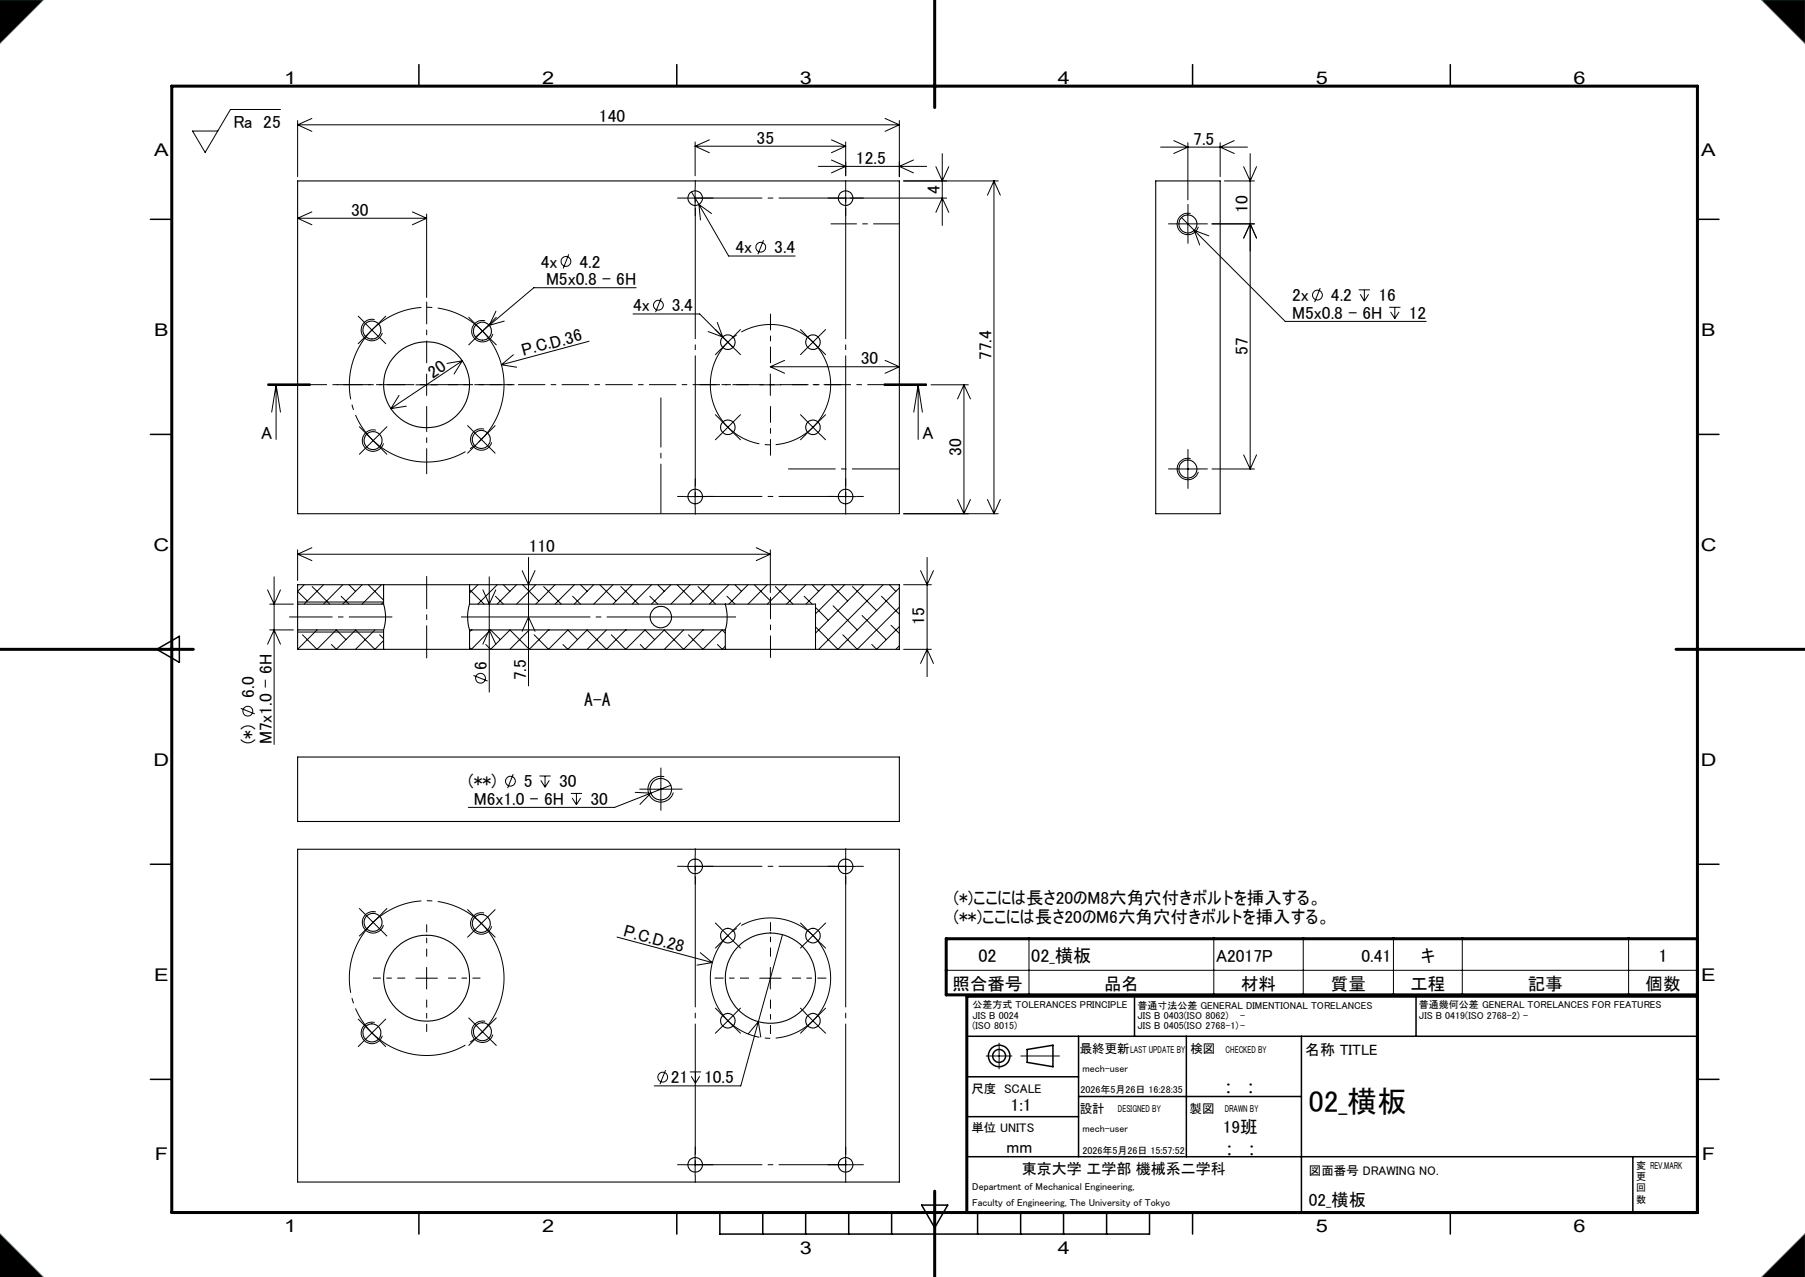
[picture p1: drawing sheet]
<svg xmlns="http://www.w3.org/2000/svg" width="420mm" height="297mm" viewBox="0 0 420 297" stroke-linecap="round" stroke-linejoin="round" font-family="sans-serif">
<g fill="none" stroke="#000" stroke-width=".25">
<path d="M69.3 42.1h140v77.4h-140zM268.9 42.1h15v77.4h-15zM89.3 136h20M89.3 136h-20v4.5M89.3 136v4.5M109.3 136h100v15h-19.5M109.3 136v4.5M69.3 140.5v6M69.3 146.5v4.5h20M69.3 146.5h20M69.3 140.5h20M89.3 140.5a9.8 9.8 0 0 1 0 6"/>
<path d="M89.3 151h20M89.3 146.5v4.5M109.3 140.5a9.8 9.8 0 0 0 0 6M109.3 146.5h59.5M109.3 140.5h80.5v10.5M109.3 146.5v4.5M109.3 151h59.5M168.8 140.5a10.5 10.5 0 0 1 0 6M168.8 151h21M168.8 146.5v4.5M69.3 176.1h140v15h-140zM69.3 197.5h140v77.4h-140z"/>
<circle cx="161.8" cy="46.1" r="1.7"/>
<circle cx="196.8" cy="46.1" r="1.7"/>
<circle cx="276.4" cy="52.1" r="2.1"/>
<circle cx="86.5" cy="76.7" r="2.11"/>
<circle cx="112.3" cy="77" r="2.11"/>
<circle cx="169.4" cy="79.6" r="1.7"/>
<circle cx="189.2" cy="79.6" r="1.7"/>
<circle cx="99.3" cy="89.5" r="10"/>
<circle cx="169.4" cy="99.4" r="1.7"/>
<circle cx="189.2" cy="99.4" r="1.7"/>
<circle cx="86.8" cy="102.5" r="2.1"/>
<circle cx="112" cy="102.2" r="2.1"/>
<circle cx="161.8" cy="115.5" r="1.69"/>
<circle cx="196.8" cy="115.5" r="1.69"/>
<circle cx="276.4" cy="109.1" r="2.1"/>
<circle cx="153.8" cy="143.5" r="2.5"/>
<circle cx="153.8" cy="183.5" r="2.51"/>
<circle cx="86.8" cy="214.5" r="2.11"/>
<circle cx="112" cy="214.8" r="2.1"/>
<circle cx="161.8" cy="201.5" r="1.69"/>
<circle cx="169.4" cy="217.6" r="1.71"/>
<circle cx="189.2" cy="217.6" r="1.71"/>
<circle cx="196.8" cy="201.5" r="1.69"/>
<circle cx="99.3" cy="227.5" r="10"/>
<circle cx="112.3" cy="240" r="2.11"/>
<circle cx="169.4" cy="237.4" r="1.71"/>
<circle cx="179.3" cy="227.5" r="10.5"/>
<circle cx="189.2" cy="237.4" r="1.71"/>
<circle cx="86.5" cy="240.2" r="2.12"/>
<circle cx="161.8" cy="270.9" r="1.69"/>
<circle cx="196.8" cy="270.9" r="1.69"/>
</g>
<g fill="none" stroke="#000" stroke-width=".23">
<path d="M0 0h10l-10 10zM410 0h10v10zM65.3 25.5h-11.7l-5.9 10-2.9-5h5.9M69.3 28v13.1M69.3 29h140M69.3 29l3.3 1.5M72.6 27.5l-3.3 1.5M161.7 33v7.9M161.7 34h35.1M161.7 34l3.4 1.5M165.1 32.5l-3.4 1.5M190.4 38.7h25.2"/>
<path d="M193.5 32.5l3.3 1.5M193.5 37.2l3.3 1.5-3.3 1.5M196.8 33v7.9M196.8 34l-3.3 1.5M206 27.5l3.3 1.5M209.3 28v13.1M209.3 29l-3.3 1.5M212.5 37.2l-3.2 1.5 3.2 1.5M217.8 38.8l1.5 3.3 1.5-3.3M219.3 35.7v16.7M270.1 34.2h20.2M273.1 32.7l3.3 1.5-3.3 1.5"/>
<path d="M276.4 33.2v13.3M283.9 33.2v7.9M287.2 32.7l-3.3 1.5 3.3 1.5M289.4 38.8l1.5 3.3 1.5-3.3M290.9 35.7v73.4M69.3 50.8h30M69.3 50.8l3.3 1.5M72.6 49.3l-3.3 1.5M96 49.3l3.3 1.5M99.3 49.8v19.4M99.3 50.8l-3.3 1.5M132.3 59.2l-1.2 3.2"/>
<path d="M159.3 46.1h5M160.9 44.6l1.7 3M161.7 43.6v5M162.6 47.6l6.9 11.9h15.5M162.6 47.6l.4 3.5M162.6 47.6l3 2.1M177.7 55.9l-1.3 3.2M194.3 46.1h26M196.8 43.6v5M210.3 42.1h22M217.8 49.4l1.5-3.3 1.5 3.3M231.3 42.1v77.4"/>
<path d="M231.3 42.1l1.5 3.3M231.3 42.1l-1.5 3.3M273.9 52.1h5M274.9 50.6l3 3M276.4 49.6v5M277 49.7a2.5 2.5 0 0 0-3 1.8 2.5 2.5 0 0 0 1.8 3 2.5 2.5 0 0 0 3-1.8M277.9 53.6l21.1 21.2h32.9M277.9 53.6l1.3 3.4M277.9 53.6l3.4 1.3M282 52.1h9.9M284.9 42.1h7M289.4 55.4l1.5-3.3 1.5 3.3"/>
<path d="M84.8 75l3.5 3.5M87.2 74.3a2.49 2.49 0 0 0-3.1 1.8 2.49 2.49 0 0 0 1.8 3 2.49 2.49 0 0 0 3-1.7M88.3 75l-3.5 3.5M110.5 75.2l1.8 1.8M112.3 77l-1.8 1.8M112.3 77l1.7 1.8M112.9 74.6a2.49 2.49 0 0 0-3.1 1.8 2.49 2.49 0 0 0 1.8 3 2.49 2.49 0 0 0 3.1-1.7M113.8 75.7l-3.1 2.7M114 75.2l-1.7 1.8M115.4 72.4l-1.6 3.3M117.3 74.7l-3.5 1M137.1 79.4l-20.4 5.4"/>
<path d="M147.3 73h15.5l8.3 8.3M148 66.9h-23.8l-10.4 8.8M153.8 69.4l-1.3 3.2M166.9 75l1.3 3.4-3.4-1.3M171.1 77.8l-3.5 3.5M187.4 77.8l3.5 3.5M190.9 77.8l-3.5 3.5M307.2 67l-1.3 3.3M316.2 67.4h2.6M316.5 68.4l1 1.6M317.5 67.4v2.6M318.5 68.4l-1 1.6"/>
<path d="M323.3 71.5h2.6M323.6 72.5l1 1.6M324.6 71.5v2.6M325.5 72.5l-.9 1.6M62.3 89.6h10zM62.3 89.5h10M62.3 89.3h10M64.2 89.5v12.7M64.2 89.5l1.1 6.3M64.2 89.5l-1 6.3M92.9 92l-2 3M94.5 94.5l-3.6 .5"/>
<path d="M96.8 89.5h5M99.3 87v5M107.6 83.9l-16.7 11.1M107.6 83.9l-3.6 .6M107.6 83.9l-1.9 3.1M112.6 99.8a2.5 2.5 0 0 0-3 1.8 2.5 2.5 0 0 0 1.7 3 2.5 2.5 0 0 0 3.1-1.7M116.7 84.8l3.5 .6M119.5 82.5l-2.8 2.3M167.6 97.6l3.5 3.5M171.1 97.6l-3.5 3.5M176.8 89.5h5M179.2 85.3h30.1"/>
<path d="M179.2 85.3l3.4 1.5M179.2 87v5M182.6 83.8l-3.4 1.5M187.4 97.6l3.5 3.5M190.9 97.6l-3.5 3.5M205.6 89.5h10M205.6 89.3h10M205.6 89.6h10M206 83.8l3.3 1.5M209.3 85.3l-3.3 1.5M213.6 89.5v12.7M213.6 89.5l1 6.3"/>
<path d="M213.6 89.5l-1 6.3M216.6 89.5h8.7M224.3 89.5v30M224.3 89.5l1.5 3.3M224.3 89.5l-1.5 3.3M85.1 100.7l3.5 3.5M87.5 100a2.5 2.5 0 0 0-3.1 1.8 2.5 2.5 0 0 0 1.7 3.1 2.5 2.5 0 0 0 3.1-1.8M88.6 100.7l-3.5 3.5M110.2 100.4l3.6 3.6M113.8 100.4l-3.6 3.6M159.3 115.5h5M161.7 113v5"/>
<path d="M194.3 115.5h4.9M196.8 113v5M210.3 119.5h22M222.8 116.2l1.5 3.3M225.8 116.2l-1.5 3.3M229.8 116.2l1.5 3.3M232.8 116.2l-1.5 3.3M273.9 109.1h5M276.4 106.6v5M277 106.7a2.5 2.5 0 0 0-3 1.8 2.5 2.5 0 0 0 1.8 3 2.5 2.5 0 0 0 3-1.8M282 109.1h9.9M289.4 105.8l1.5 3.3"/>
<path d="M292.4 105.8l-1.5 3.3M62.3 137.2l1.5 3.3 1.5-3.3M63.8 134.2v38.9M69.3 127.9v7.1M69.3 128.9h109.9M69.3 128.9l3.3 1.5M70.8 136l-1.5 1.5 2.2 2.3M72.6 127.4l-3.3 1.5M72.6 136.4l4.1 4.1M75.3 136l-4.5 4.5M79.4 138.7l1.8 1.8M79.8 136l-4.5 4.5"/>
<path d="M81.2 136l1.5 1.5M84.3 136l-4.5 4.5M85.7 136l3.6 3.6M88.8 136l-4.6 4.5M89.3 140l-.5 .5M109.3 137.1l3.3 3.4M111.2 136l-1.9 1.9M112.4 137.2l1.4 3.3 1.6-3.3M113.8 134.2v26.8M115.3 138.7l1.8 1.8M115.7 136l-4.5 4.5M117.1 136l1.5 1.5"/>
<path d="M120.2 136l-4.5 4.5M121.5 132.7l1.5 3.3 1.5-3.3M121.6 136l3.8 3.8M123 129.6v29.9M124.7 136l-4.5 4.5M126.5 136.4l4.1 4.1M129.2 136l-4.5 4.5M133.2 138.7l1.9 1.8M133.7 136l-4.5 4.5M135.1 136l1.5 1.5M138.1 136l-4.5 4.5M139.6 136l3.7 3.8"/>
<path d="M142.6 136l-4.5 4.5M144.5 136.4l4.1 4.1M147.1 136l-4.5 4.5M151.2 138.7l1.9 1.8M151.6 136l-4.5 4.5M153 136l1.6 1.5M156.1 136l-4.5 4.5M157.6 136l3.7 3.8M160.6 136l-4.5 4.5M162.4 136.4l4.1 4.1M165.1 136l-4.5 4.5M169.2 138.7l1.8 1.8"/>
<path d="M169.6 136l-4.5 4.5M171 136l1.5 1.5M174.1 136l-4.5 4.5M175.5 136l3.8 3.8M176 127.4l3.2 1.5M178.5 136l-4.4 4.5M179.2 127.9v9.9M179.2 128.9l-3.2 1.5M180.4 136.4l4.1 4.1M183.1 136l-4.6 4.5M187.1 138.7l1.9 1.8M187.5 136l-4.5 4.5"/>
<path d="M189 136l1.5 1.5M192 136l-4.5 4.5M193.5 136l3.7 3.8M196.5 136l-6.7 6.8M198.4 136.4l5.6 5.6M201 136l-11.2 11.2M205.1 138.7l4.2 4.1M205.5 136l-15 15M206.9 136l1.6 1.5M209.3 136.7l-14.3 14.3-5.2-5.2M210.3 136h6.4M214.2 132.7l1.5 3.3 1.5-3.3"/>
<path d="M215.7 129.6v27.8M62.3 149.8l1.5-3.3 1.5 3.3M62.8 146.5h5.5M62.8 140.5h5.5M69.3 146.5h.1M69.3 140h20M69.3 147h20M70.4 147.6l3.4 3.4 4.4-4.5 2.3 2.3M73.7 146.5l-4.4 4.5M82.7 146.5l4.5 4.5 2.1-2M82.8 146.5l-4.6 4.5-1.1-1.1M87.2 146.5l-4.5 4.5"/>
<path d="M88.3 147.6l1 1M109.7 146.5h.1M109.7 146.5l-.4 .4M110.2 157.1l3.3 1.3M112.4 149.8l1.4-3.3 1.6 3.3M116.4 148.8l-2.2-2.3-4.5 4.5-.4-.4M118.6 146.5l4.6 4.5 4.4-4.5M118.7 146.5l-4.5 4.5-1.2-1.1M121.5 146.8l1.5-3.3 1.5 3.3M123.2 146.5l-4.6 4.5M127.6 146.5h.1M132.1 146.5l2.3 2.3"/>
<path d="M132.2 146.5l-4.6 4.5-3.3-3.4M136.6 146.5l4.5 4.5 4.5-4.5M136.6 146.5l-4.5 4.5-1.1-1.1M141.1 146.5l-4.5 4.5M142.2 147.6l3.4 3.4 4.5-4.5 2.2 2.3M145.6 146.5h.1M159.1 146.5l-4.5 4.5M163.5 146.5h.1M163.6 146.5l-4.5 4.5-4.5-4.5-4.5 4.5-1.1-1.1M166.9 149.9l1.2 1.1 .7-.7M168 146.5l.8 .7M168.1 146.5l-4.6 4.5-3.3-3.4"/>
<path d="M189.8 141.3l3 3M193.9 140.9l5.6 5.6M200.6 143.2l5.6 5.6M207.3 145.4l2 1.9M209.3 141.2l-9.8 9.8-3.4-3.4M209.3 145.7l-5.3 5.3-1.2-1.1M209.3 150.2l-.8 .8M210.3 151h6.4M214.2 154.3l1.5-3.3 1.5 3.3M56 164.7l3.3 1.3M119.4 180.1l-1.3 3.2M125.5 180.5h2.6"/>
<path d="M125.8 181.5l1 1.6M126.8 180.5v2.6M127.8 181.5l-1 1.6M132.8 184.5h2.6M133.1 185.6l1 1.5M134.1 184.5v2.6M135.1 185.6l-1 1.5M147.8 184.3l3.6 .2M151.3 183.5h5M151.4 184.5l-8.4 3.3h-34M151.4 184.5l-2.5 2.6M153.8 181v5.1"/>
<path d="M154.6 180.7a3 3 0 0 0-3.7 2.1 3 3 0 0 0 2.1 3.7 3 3 0 0 0 3.7-2.2M156.1 182.6l-4.7 1.9M161.7 199v5M196.8 199v5M85.1 212.8l3.5 3.5M87.5 212.1a2.5 2.5 0 0 0-3.1 1.8 2.5 2.5 0 0 0 1.7 3 2.5 2.5 0 0 0 3.1-1.7M88.6 212.8l-3.5 3.5M110.2 213l1.8 1.8M112 214.8l-1.8 1.7M112 214.8l1.8 1.7M112.6 212.4a2.5 2.5 0 0 0-3 1.7 2.5 2.5 0 0 0 1.7 3.1 2.5 2.5 0 0 0 3.1-1.8M113.8 213l-1.8 1.8"/>
<path d="M143.6 217.9l22.1 6M159.3 201.5h5M167.6 215.8l1.8 1.8M169.4 217.6l-1.8 1.8M169.4 217.6l1.7 1.8M171.1 215.8l-1.7 1.8M182.1 217.4l-9.7 35.2h-20.2M187.4 215.8l1.8 1.8M189.2 217.6l-1.8 1.8M189.2 217.6l1.7 1.8M190.9 215.8l-1.7 1.8M194.3 201.5h4.9"/>
<path d="M239.4 218.3v13.1M282.4 218.3v13.1M303.2 218.3v13.1M324.2 218.3v13.1M340.3 218.3v13.1M379 218.3v13.1M84.8 238.5l3.5 3.5M87.2 237.8a2.49 2.49 0 0 0-3.1 1.8 2.49 2.49 0 0 0 1.8 3 2.49 2.49 0 0 0 3-1.7M88.3 238.5l-3.5 3.5M96.8 227.5h5M99.3 225v5M110.5 238.2l3.5 3.5"/>
<path d="M112.9 237.6a2.49 2.49 0 0 0-3.1 1.7 2.49 2.49 0 0 0 1.8 3.1 2.49 2.49 0 0 0 3.1-1.8M114 238.2l-3.5 3.5M162.9 221.6l2.8 2.3M165.7 223.9l-3.5 .6M167.6 235.7l3.5 3.5M171.1 235.7l-3.5 3.5M176.8 227.5h5M179.2 225v5M187.4 235.7l3.5 3.5M190.9 235.7l-3.5 3.5M220.2 225.7h174.8M154.9 248.9l-1.3 3.3"/>
<path d="M160.5 249.3h2.6M160.8 250.3l1 1.6M161.8 249.3v2.6M162.8 250.3l-1 1.6M174.1 240.4l2.4-2.8 .5 3.6M229.5 245.6h6M232.5 242.6v6M237.5 245.6h9M159.3 270.9h5M161.7 268.4v5M194.3 270.9h4.9M196.8 268.4v5"/>
<path d="M0 287l10 10h-10zM410 297l10-10v10z"/>
<circle cx="177" cy="57.5" r="1.14"/>
<circle cx="131.7" cy="60.8" r="1.14"/>
<circle cx="153.2" cy="71" r="1.15"/>
<circle cx="306.5" cy="68.6" r="1.15"/>
<circle cx="111.8" cy="157.7" r="1.15"/>
<circle cx="57.7" cy="165.4" r="1.15"/>
<circle cx="118.8" cy="181.7" r="1.15"/>
<circle cx="154.2" cy="250.5" r="1.15"/>
</g>
<g fill="none" stroke="#000" stroke-width=".35">
<path d="M97.5 15v5M157.5 15v5M277.5 15v5M337.5 15v5M35 51h5M395 51h5M35 101h5M395 101h5M36.5 151l5.2-3v6.1zM35 201h5M395 201h5M264 231.7v9.3"/>
<path d="M329.5 231.7v9.3M35 251h5M225 241h170M225 250.4h26M225 259.7h26M245 248.1v-5l-6 1v3l6 1M251 241v28M251 255h51.8M276 241v28M302.8 241v41M395 251h5M225 269h170"/>
<path d="M379.9 269v13M97.5 282v5M157.5 282v5M167.5 282v5h100v-5M177.5 282v5M187.5 282v5M197.5 282v5M207.5 282v5M214.5 280.3h6l-3 5.2zM227.5 282v5M237.5 282v5M247.5 282v5"/>
<path d="M257.5 282v5M277.5 282v5M337.5 282v5"/>
<circle cx="232.5" cy="245.6" r="2.5"/>
<circle cx="232.5" cy="245.6" r="1.5"/>
</g>
<path d="M217.5 0v25M40 20h355v262h-355zM0 151h45M390 151h30M395 218.3h-174.8v13.1h174.8M395 231.7h-170v50.3M217.5 277v20" fill="none" stroke="#000" stroke-width=".7"/>
<path d="M0 0h10l-10 10zM410 0h10v10zM0 287l10 10h-10zM410 297l10-10v10z" fill="none" stroke="#0ff" stroke-width=".23"/>
<path d="M0 0v10l10-10zM410 0l10 10v-10zM410 297h10v-10zM0 287v10h10z" fill-rule="evenodd" fill="#000"/>
<path d="M116.5 84.2a18 18 0 0 0-30.1-7.3 18 18 0 0 0 8.1 29.9 18 18 0 0 0 22.3-21.4l-.3-1.2M116.5 222.2a18 18 0 0 0-30.1-7.3 18 18 0 0 0 8.1 29.9 18 18 0 0 0 22.3-21.4l-.3-1.2" fill="none" stroke="#000" stroke-width=".23" stroke-dasharray="30.5 1.3 1.3 1.3" stroke-dashoffset="10.1" stroke-linecap="butt"/>
<path d="M192.7 85.4a14 14 0 0 0-23.4-5.7 14 14 0 0 0 6.1 23.2 14 14 0 0 0 17.5-16.5l-.2-1M192.7 223.4a14 14 0 0 0-23.4-5.7 14 14 0 0 0 6.1 23.3 14 14 0 0 0 17.5-16.6l-.2-1" fill="none" stroke="#000" stroke-width=".23" stroke-dasharray="30.5 1.3 1.3 1.3" stroke-dashoffset="5.6" stroke-linecap="butt"/>
<path d="M99.3 134v19.1" fill="none" stroke="#000" stroke-width=".23" stroke-dasharray="30.5 1.3 1.3 1.3" stroke-dashoffset="22.8" stroke-linecap="butt"/>
<path d="M179.3 138.8v14.2" fill="none" stroke="#000" stroke-width=".23" stroke-dasharray="30.5 1.3 1.3 1.3" stroke-dashoffset="25.3" stroke-linecap="butt"/>
<path d="M171.3 143.5h-64" fill="none" stroke="#000" stroke-width=".23" stroke-dasharray="30.5 1.3 1.3 1.3" stroke-dashoffset=".4" stroke-linecap="butt"/>
<path d="M91.3 143.5h-24" fill="none" stroke="#000" stroke-width=".23" stroke-dasharray="30.5 1.3 1.3 1.3" stroke-dashoffset="20.4" stroke-linecap="butt"/>
<path d="M215.6 89.5h-153.3" fill="none" stroke="#000" stroke-width=".23" stroke-dasharray="6.3 1.3 1.3 1.3" stroke-dashoffset="2.7" stroke-linecap="butt"/>
<path d="M161.8 46.1h35M196.8 115.5h-35M161.8 201.5h35M196.8 270.9h-35" fill="none" stroke="#000" stroke-width=".23" stroke-dasharray="30.5 1.3 1.3 1.3" stroke-dashoffset="14.9" stroke-linecap="butt"/>
<path d="M196.8 46.1v69.4M161.8 115.5v-69.4M196.8 201.5v69.4M161.8 270.9v-69.4" fill="none" stroke="#000" stroke-width=".23" stroke-dasharray="30.5 1.3 1.3 1.3" stroke-dashoffset="-2.3" stroke-linecap="butt"/>
<path d="M209.3 52.1h-16M94.3 89.5h-15.9" fill="none" stroke="#000" stroke-width=".23" stroke-dasharray="30.5 1.3 1.3 1.3" stroke-dashoffset="24.4" stroke-linecap="butt"/>
<path d="M153.8 119.5v-27" fill="none" stroke="#000" stroke-width=".23" stroke-dasharray="30.5 1.3 1.3 1.3" stroke-dashoffset="18.9" stroke-linecap="butt"/>
<path d="M209.3 109.1h-25.9" fill="none" stroke="#000" stroke-width=".23" stroke-dasharray="30.5 1.3 1.3 1.3" stroke-dashoffset="19.4" stroke-linecap="butt"/>
<path d="M174.3 227.5h-8M179.3 222.5v-8M179.3 232.5v8M184.3 227.5h8" fill="none" stroke="#000" stroke-width=".23" stroke-dasharray="30.5 1.3 1.3 1.3" stroke-dashoffset="28.4" stroke-linecap="butt"/>
<path d="M94.3 227.5h-7.5M99.3 222.5v-7.5M99.3 232.5v7.5M104.3 227.5h7.5" fill="none" stroke="#000" stroke-width=".23" stroke-dasharray="30.5 1.3 1.3 1.3" stroke-dashoffset="28.6" stroke-linecap="butt"/>
<g fill="none" stroke="#000" stroke-width=".23" stroke-dasharray="30.5 1.3 1.3 1.3" stroke-linecap="butt">
<path d="M159.3 46.1h-1.7M161.8 43.6v-1.7M161.8 48.6v1.7M164.3 46.1h1.7M194.3 46.1h-1.7M196.8 43.6v-1.7M196.8 48.6v1.7M199.3 46.1h1.7M273.9 52.1h-2.1M276.4 49.6v-2.1M276.4 54.6v2.1M278.9 52.1h2.1"/>
<path d="M84.8 75l-1.5-1.5M84.8 78.5l-1.5 1.5M88.3 78.5l1.5 1.5M88.3 75l1.5-1.5M110.5 75.2l-1.5-1.4M110.5 78.8l-1.5 1.5M114 78.8l1.5 1.5M114 75.2l1.5-1.4M167.6 77.8l-1.2-1.2M171.1 77.8l1.3-1.2M187.4 77.8l-1.2-1.2M190.9 77.8l1.3-1.2"/>
<path d="M167.6 81.3l-1.2 1.2M167.6 97.6l-1.2-1.2M171.1 81.3l1.3 1.2M171.1 97.6l1.3-1.2M187.4 97.6l-1.2-1.2M187.4 81.3l-1.2 1.2M190.9 97.6l1.3-1.2M190.9 81.3l1.3 1.2M85.1 100.7l-1.5-1.5M85.1 104.2l-1.5 1.5M88.6 104.2l1.5 1.5M88.6 100.7l1.5-1.5"/>
<path d="M110.2 100.4l-1.4-1.5M110.2 104l-1.4 1.4M113.8 104l1.5 1.4M113.8 100.4l1.5-1.5M159.3 115.5h-1.7M161.8 113v-1.7M161.8 118v1.7M164.3 115.5h1.7M167.6 101.1l-1.2 1.2M171.1 101.1l1.3 1.2M187.4 101.1l-1.2 1.2M190.9 101.1l1.3 1.2"/>
<path d="M194.3 115.5h-1.7M196.8 113v-1.7M196.8 118v1.7M199.3 115.5h1.7M273.9 109.1h-2.1M276.4 106.6v-2.1M276.4 111.6v2.1M278.9 109.1h2.1M151.3 183.5h-2.5M153.8 181v-2.5M153.8 186v2.5M156.3 183.5h2.5"/>
<path d="M161.8 199v-1.7M196.8 199v-1.7M85.1 212.7l-1.5-1.5M85.1 216.3l-1.5 1.4M88.6 216.3l1.5 1.4M88.6 212.7l1.5-1.5M110.2 213l-1.4-1.5M110.2 216.5l-1.4 1.5M113.8 216.5l1.5 1.5M113.8 213l1.5-1.5M159.3 201.5h-1.7M161.8 204v1.7"/>
<path d="M164.3 201.5h1.7M167.6 215.8l-1.2-1.2M167.6 219.4l-1.2 1.2M171.1 219.4l1.3 1.2M171.1 215.8l1.3-1.2M187.4 215.8l-1.2-1.2M187.4 219.4l-1.2 1.2M190.9 219.4l1.3 1.2M190.9 215.8l1.3-1.2M194.3 201.5h-1.7M196.8 204v1.7M199.3 201.5h1.7"/>
<path d="M84.8 238.4l-1.5-1.4M88.3 238.4l1.5-1.4M110.5 238.2l-1.5-1.5M114 238.2l1.5-1.5M167.6 235.6l-1.2-1.2M167.6 239.2l-1.2 1.2M171.1 239.2l1.3 1.2M171.1 235.6l1.3-1.2M187.4 235.6l-1.2-1.2M187.4 239.2l-1.2 1.2M190.9 239.2l1.3 1.2M190.9 235.6l1.3-1.2"/>
<path d="M84.8 242l-1.5 1.5M88.3 242l1.5 1.5M110.5 241.7l-1.5 1.5M114 241.7l1.5 1.5M159.3 270.9h-1.7M161.8 268.4v-1.7M161.8 273.4v1.7M164.3 270.9h1.7M194.3 270.9h-1.7M196.8 268.4v-1.7M196.8 273.4v1.7M199.3 270.9h1.7"/>
</g>
<path d="M99.3 84.5v-14.3" fill="none" stroke="#000" stroke-width=".23" stroke-dasharray="30.5 1.3 1.3 1.3" stroke-dashoffset="25.2" stroke-linecap="butt"/>
<path d="M99.3 94.5v15.8" fill="none" stroke="#000" stroke-width=".23" stroke-dasharray="30.5 1.3 1.3 1.3" stroke-dashoffset="24.5" stroke-linecap="butt"/>
<path d="M104.3 89.5h15.4" fill="none" stroke="#000" stroke-width=".23" stroke-dasharray="30.5 1.3 1.3 1.3" stroke-dashoffset="24.7" stroke-linecap="butt"/>
<path d="M174.3 89.5h-11.5M179.3 84.5v-11.5M179.3 94.5v11.5M184.3 89.5h11.5" fill="none" stroke="#000" stroke-width=".23" stroke-dasharray="30.5 1.3 1.3 1.3" stroke-dashoffset="26.6" stroke-linecap="butt"/>
<text font-size="7" x="304.6" y="258.7">02_横板</text>
<g font-size="4.2">
<text x="227.7" y="223.8">02</text>
<text x="240" y="223.8">02_横板</text>
<text x="385.9" y="223.8">1</text>
</g>
<g font-size="4.1">
<text x="66.1" y="19.6">1</text>
<text x="126.1" y="19.6">2</text>
<text x="186.1" y="19.6">3</text>
<text x="246.1" y="19.6">4</text>
<text x="306.1" y="19.6">5</text>
<text x="366.1" y="19.6">6</text>
<text x="54.3" y="29.9">Ra 25</text>
<text x="139.4" y="28.5">140</text>
<text x="176.1" y="33.4">35</text>
<text x="277.7" y="33.6">7.5</text>
<text x="35.9" y="36.3">A</text>
<text x="199.2" y="38.1">12.5</text>
<text x="395.9" y="36.3">A</text>
<text x="218.7" y="45.1" transform="rotate(-90 218.7 45.1)">4</text>
<text x="81.7" y="50.2">30</text>
<text x="290.3" y="49.5" transform="rotate(-90 290.3 49.5)">10</text>
<text x="171.1" y="58.9">4x</text>
<text x="180.2" y="58.9">3.4</text>
<text x="125.8" y="62.3">4x</text>
<text x="134.8" y="62.3">4.2</text>
<text x="127" y="66.3">M5x0.8 - 6H</text>
<text x="300.7" y="70.1">2x</text>
<text x="309.7" y="70.1">4.2</text>
<text x="320.7" y="70.1">16</text>
<text x="147.3" y="72.4">4x</text>
<text x="156.3" y="72.4">3.4</text>
<text x="300.7" y="74.1">M5x0.8 - 6H</text>
<text x="327.8" y="74.1">12</text>
<text x="35.9" y="78.1">B</text>
<text x="121.8" y="82.8" transform="rotate(-15 121.8 82.8)">P.C.D.36</text>
<text x="230.7" y="83.7" transform="rotate(-90 230.7 83.7)">77.4</text>
<text x="290.3" y="82.5" transform="rotate(-90 290.3 82.5)">57</text>
<text x="395.9" y="78.1">B</text>
<text x="100.7" y="88.1" transform="rotate(-34 100.7 88.1)">20</text>
<text x="200.3" y="84.7">30</text>
<text x="60.8" y="102.1">A</text>
<text x="214.6" y="102.1">A</text>
<text x="223.8" y="106" transform="rotate(-90 223.8 106)">30</text>
<text x="35.8" y="128.1">C</text>
<text x="123" y="128.3">110</text>
<text x="395.8" y="128.1">C</text>
<text x="215.2" y="145.3" transform="rotate(-90 215.2 145.3)">15</text>
<text x="113.3" y="155.8" transform="rotate(-90 113.3 155.8)">6</text>
<text x="122.4" y="158.3" transform="rotate(-90 122.4 158.3)">7.5</text>
<text x="59.1" y="162.3" transform="rotate(-90 59.1 162.3)">6.0</text>
<text x="136" y="164.3">A-A</text>
<text x="59.1" y="173.1" transform="rotate(-90 59.1 173.1)">(*)</text>
<text x="63.2" y="173.1" transform="rotate(-90 63.2 173.1)">M7x1.0 - 6H</text>
<text x="35.8" y="178.1">D</text>
<text x="395.8" y="178.1">D</text>
<text x="109" y="183.1">(**)</text>
<text x="121.9" y="183.1">5</text>
<text x="130.1" y="183.1">30</text>
<text x="110.2" y="187.2">M6x1.0 - 6H</text>
<text x="137.4" y="187.2">30</text>
<text x="221.9" y="210.2">(*)ここには長さ20のM8六角穴付きボルトを挿入する。</text>
<text x="221.9" y="214.7">(**)ここには長さ20のM6六角穴付きボルトを挿入する。</text>
<text x="144.9" y="217.7" transform="rotate(15 144.9 217.7)">P.C.D.28</text>
<text x="283" y="223.7">A2017P</text>
<text x="316.8" y="223.7">0.41</text>
<text x="330.6" y="223.7">キ</text>
<text x="35.9" y="228.1">E</text>
<text x="221.7" y="230.2">照合番号</text>
<text x="256.9" y="230.2">品名</text>
<text x="288.8" y="230.2">材料</text>
<text x="309.7" y="230.2">質量</text>
<text x="328.2" y="230.2">工程</text>
<text x="355.5" y="230.2">記事</text>
<text x="382.9" y="230.2">個数</text>
<text x="395.9" y="228.1">E</text>
<text x="156.1" y="252">21</text>
<text x="163.8" y="252">10.5</text>
<text x="285.2" y="254.2">:</text>
<text x="290.4" y="254.2">:</text>
<text x="235.2" y="258.3">1:1</text>
<text x="284.5" y="263.6">19班</text>
<text x="36" y="269.8">F</text>
<text x="234.2" y="268.3">mm</text>
<text x="285.4" y="268.7">:</text>
<text x="290.6" y="268.7">:</text>
<text x="396" y="269.8">F</text>
<text x="304.6" y="280.5">02_横板</text>
<text x="66.1" y="286.6">1</text>
<text x="126.1" y="286.6">2</text>
<text x="306.1" y="286.6">5</text>
<text x="366.1" y="286.6">6</text>
<text x="186.1" y="291.6">3</text>
<text x="246.1" y="291.6">4</text>
</g>
<g font-size="3.5">
<text x="303.7" y="245.4">名称 TITLE</text>
<text x="237.7" y="273">東京大学 工学部 機械系二学科</text>
</g>
<g font-size="2.9">
<text x="251.3" y="244.9">最終更新</text>
<text x="277" y="244.9">検図</text>
<text x="226" y="254.1">尺度 SCALE</text>
<text x="226" y="263.2">単位 UNITS</text>
<text x="251.3" y="258.7">設計</text>
<text x="276.8" y="258.8">製図</text>
<text x="304.6" y="273.3">図面番号 DRAWING NO.</text>
</g>
<g font-size="2.3">
<text x="226.3" y="234.5">公差方式 TOLERANCES PRINCIPLE</text>
<text x="226.3" y="236.9">JIS B 0024</text>
<text x="226.3" y="239.3">(ISO 8015)</text>
<text x="264.7" y="234.6">普通寸法公差 GENERAL DIMENTIONAL TORELANCES</text>
<text x="264.7" y="237">JIS B 0403(ISO 8062)</text>
<text x="264.7" y="239.4">JIS B 0405(ISO 2768-1)-</text>
<text x="288.6" y="237">-</text>
<text x="330.2" y="234.5">普通幾何公差 GENERAL TORELANCES FOR FEATURES</text>
<text x="330.2" y="236.9">JIS B 0419(ISO 2768-2) -</text>
<text x="263" y="244.9">LAST UPDATE BY</text>
<text x="285.2" y="244.8">CHECKED BY</text>
<text x="251.9" y="249.4">mech-user</text>
<text x="251.4" y="254.1">2026年5月26日 16:28:35</text>
<text x="251.9" y="263.3">mech-user</text>
<text x="260.1" y="258.7">DESIGNED BY</text>
<text x="285" y="258.7">DRAWN BY</text>
<text x="251.9" y="268.3">2026年5月26日 15:57:52</text>
<text x="380.7" y="274.4">更</text>
<text x="380.7" y="271.8">変 REV.MARK</text>
<text x="226.2" y="280.5">Faculty of Engineering, The University of Tokyo</text>
<text x="226.2" y="276.8">Department of Mechanical Engineering,</text>
<text x="380.7" y="279.7">数</text>
<text x="380.7" y="277.1">回</text>
</g>
</svg>
